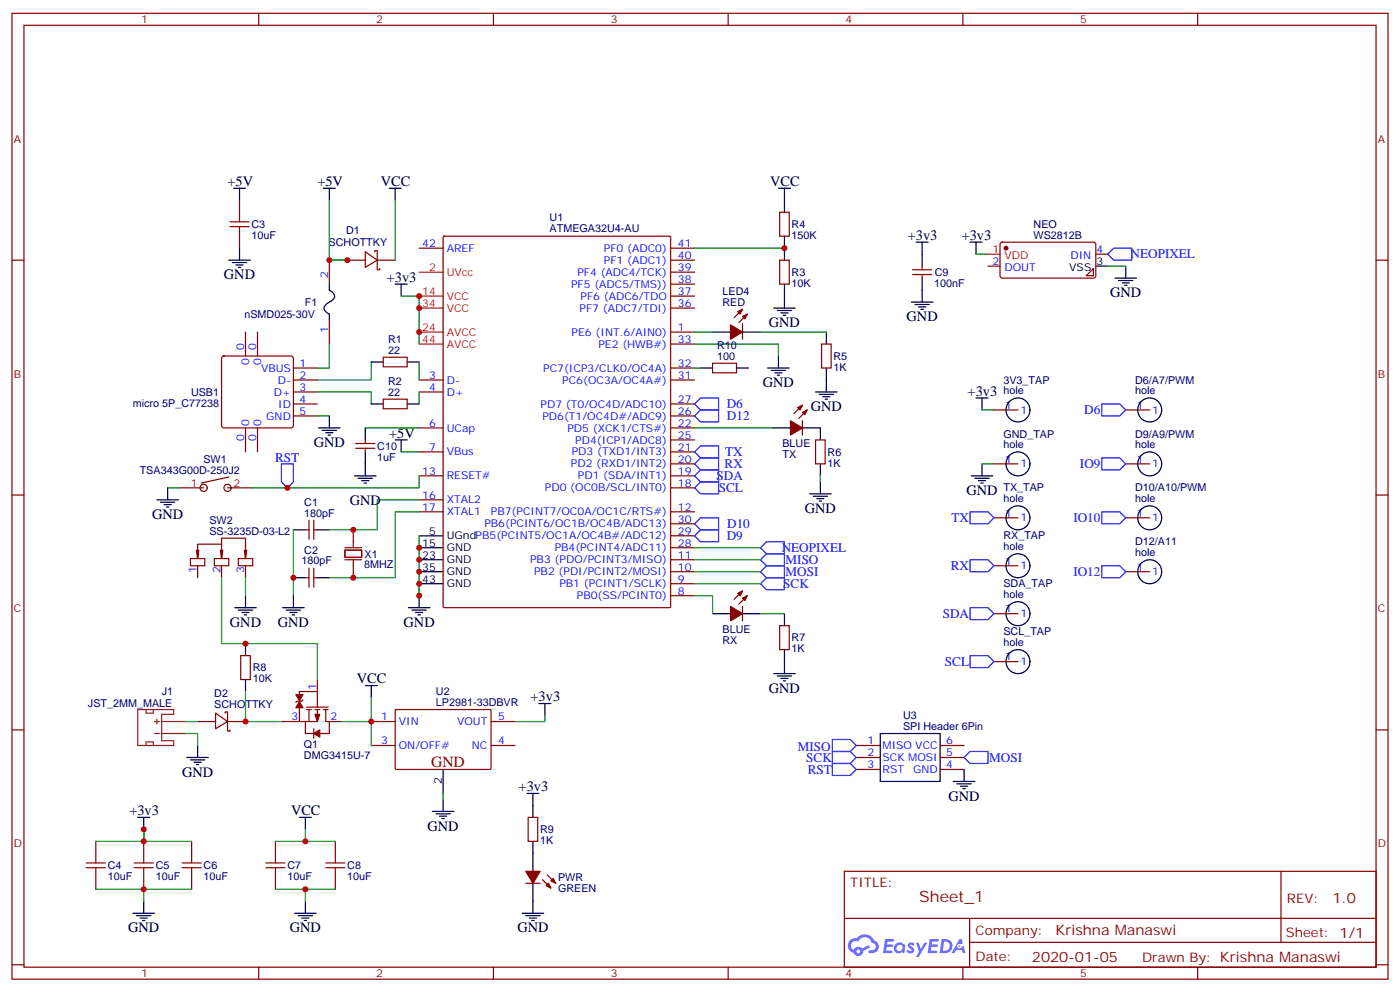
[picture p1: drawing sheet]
<svg xmlns="http://www.w3.org/2000/svg" width="412mm" height="292mm" viewBox="0 0 412 292" stroke-linecap="round" stroke-linejoin="round" font-family="sans-serif">
<g fill="none" stroke="#870000" stroke-width=".35">
<path d="M3.5 3.9h405.4v284.4h-405.4zM7.1 7.4h398.2v277.3h-398.2zM76.2 3.9v3.5M145.3 3.9v3.5M214.5 3.9v3.5M283.6 3.9v3.5M352.8 3.9v3.5M3.5 76.6h3.6M405.3 76.6h3.6M3.5 145.7h3.6M405.3 145.7h3.6M3.5 214.9h3.6"/>
<path d="M405.3 214.9h3.6M248.7 256.5h156.6v28.2h-156.6zM377.3 256.5v20.9M248.7 270.4h156.5M285.6 277.4h119.6M285.6 270.4v14.1M3.5 284h3.6M76.2 284.7v3.6M145.3 284.7v3.6M214.5 284.7v3.6M283.6 284.7v3.6M352.8 284.7v3.6"/>
<path d="M405.3 284h3.6"/>
</g>
<g fill="#5487ff">
<path d="M267.7 277.7a1.22 1.22 0 0 1 1.7 .2l-.4 .6a.47 .47 0 0 0-.3-.4 .47 .47 0 0 0-.5 .2l.1 .2a1.14 1.14 0 0 1 .8 1.8 1.14 1.14 0 0 1-1.9 0l-.2-.2 .5-.6 .7 .5a.29 .29 0 0 0 .3-.3 .29 .29 0 0 0-.2-.3 1.04 1.04 0 0 1-.6-1.7z"/>
<path d="M260.7 276.4h2.4l.3 .2-.2 .5-1.8 .1-.1 .8h1.5l.3 .4-.3 .4h-1.6l-.2 1.1h1.7l.2 .3-.2 .3-2.6 .1z"/>
<path d="M273.8 276.4h2.4l.3 .2-.1 .5-1.8 .1-.2 .8h1.6l.3 .4-.4 .4h-1.6l-.1 1.1h1.7l.2 .3-.2 .3-2.6 .1z"/>
<path d="M282.6 276.4h.7l.3 1.3-.6 .3a.69 .69 0 0 0-1 .3 .69 .69 0 0 0 .4 .9 .69 .69 0 0 0 .9-.6l.5-.2 .6 2.2h-.8l-.2-.9h-1.8l-.5 .9h-.8z"/>
<path d="M269.8 277.5h.8l.6 1.8 1.1-1.8h.9l-2.6 4.2h-.8l.9-1.5z"/>
<path d="M277.4 276.4l-.6 4.2h1.3a2.11 2.11 0 0 0 2.5-2.1 2.11 2.11 0 0 0-2.5-2.1zM278.1 277.2a1.39 1.39 0 0 1 1.7 1.4 1.39 1.39 0 0 1-1.8 1.3h-.3z"/>
<path d="M263.7 278.1a1.54 1.54 0 0 0-.1 2.1 1.54 1.54 0 0 0 2.2 .1l.6 .3 .3-2.3-.2-.3h-.4a1.49 1.49 0 0 0-2.4 .1zM264 279.1a.94 .94 0 0 1 1.8 0 .94 .94 0 0 1-1.8 0z"/>
<path d="M250.4 276.8a2.18 2.18 0 0 0 1.1 3.7 1.44 1.44 0 0 0 1.6 .9 1.44 1.44 0 0 0 1.2-1.4l2-1-.5-.8-1.9 1a1.47 1.47 0 0 0-2.4 .4 1.39 1.39 0 0 1-.7-1.9 1.39 1.39 0 0 1 2-.5 2.12 2.12 0 0 1 2.2-1.3 2.12 2.12 0 0 1 1.9 1.7 1.14 1.14 0 0 1 1.1 1.4 1.14 1.14 0 0 1-1.7 .7 .43 .43 0 0 0-.5 .4 .43 .43 0 0 0 .4 .5 1.98 1.98 0 0 0 2.5-1.2 1.98 1.98 0 0 0-1.2-2.6 3.1 3.1 0 0 0-5.3-.6l-.9 .1zM252.3 280.1a.55 .55 0 0 1 1.1 0 .55 .55 0 0 1-1.1 0z"/>
<circle cx="282.6" cy="278.5" r=".26"/>
</g>
<g fill="none" stroke="#000" stroke-width=".35">
<path d="M68.8 55.4h3.5M70.6 55.4v3.5M95.2 55.4h3.6M97 55.4v3.5M114.7 55.4h3.5M116.4 55.4v3.5M229.3 55.4h3.5M231.1 55.4v7.1M67.4 76.6h6.3M68.4 77.3h4.3M69.5 78h2.1M70.2 78.7h.7"/>
<path d="M70.6 73.1v3.5M231.1 69.5v7.1M97 83.6v1.8l.4 .2a1.56 1.56 0 0 1 .5 2.7l-1.3 .9a1.56 1.56 0 0 0-.5 2.7l.9 .6v1.7M116.4 83.6h3.5M118.2 83.6v3.6M209.9 97.8h5.3M218.7 97.8h5.3M227.9 90.7h6.3M229 91.4h4.2M230 92.1h2.1M230.7 92.8h.7M231.1 83.6v7.1"/>
<path d="M243.4 97.8v3.5M109.4 106.6h3.5M109.4 118.9h3.5M119.9 106.6h3.6M119.9 118.9h3.6M226.1 108.3h6.4M227.2 109h4.2M228.2 109.7h2.2M229 110.5h.7M229.3 104.8v3.5M240.2 115.4h6.4M241.3 116.1h4.2"/>
<path d="M242.4 116.8h2.1M243.1 117.5h.7M243.4 108.3v7.1M93.8 126h6.4M94.9 126.7h4.2M96 127.4h2.1M96.7 128.1h.7M97 122.4v3.6M116.4 129.5h3.5M118.2 129.5v3.5M227.5 126h5.3M236.4 126h5.3v3.5"/>
<path d="M241.7 136.6v3.5M46.2 147.1h6.4M47.3 147.8h4.2M48.3 148.6h2.1M49 149.3h.7M49.4 143.6v3.5M86.4 156h3.6M93.5 156h3.5M123.5 157.7h7M238.5 145.4h6.3M239.5 146.1h4.3M240.6 146.8h2.1"/>
<path d="M241.3 147.5h.7M241.7 141.9v3.5M69.1 178.9h6.4M70.2 179.6h4.2M72.3 175.4v3.5M83.3 178.9h6.3M84.3 179.6h4.2M86.4 170.1h3.6M86.4 175.4v3.5M93.5 170.1h3.5M120.3 178.9h6.3M121.4 179.6h4.2"/>
<path d="M123.5 164.8h7M123.5 161.3h7M123.5 168.3h7M123.5 171.8h7M123.5 175.4v3.5M71.3 180.3h2.1M72 181h.7M72.3 189.5v3.5M85.4 180.3h2.1M86.1 181h.7M122.4 180.3h2.1M123.1 181h.7"/>
<path d="M209.9 180.7h5.3M218.7 180.7h5.3M227.9 198.3h6.3M229 199h4.2M230 199.7h2.1M231.1 180.7v3.5M231.1 191.2v7.1M72.3 200.1v3.5M107.6 201.8h3.5M109.4 201.8v3.6M158.7 207.1h3.6M160.5 207.1v3.5"/>
<path d="M230.7 200.4h.7M127.4 238.9h6.3M128.4 239.6h4.2M130.5 226.5v7.1M130.5 235.3v3.6M40.6 240.6h3.5M42.3 240.6v3.6M88.2 240.6h3.5M90 240.6v3.6M129.5 240.3h2.1M130.2 241h.7M157 251.2v5.3"/>
<path d="M39.2 268.9h6.3M40.2 269.6h4.2M41.3 270.3h2.1M42 271h.7M42.3 265.3v3.6M86.8 268.9h6.3M87.8 269.6h4.3M88.9 270.3h2.1M89.6 271h.7M90 265.3v3.6M157 260v5.3"/>
</g>
<g fill="none" stroke="#870000" stroke-width=".35">
<path d="M70.6 58.9v3.6M70.6 69.5v3.6M97 76.6v7M102.3 76.6h5.3M107.6 74.1l3.5 2.5-3.5 2.1zM110.4 74.1v-.3h.7v2.8M111.1 76.6v2.8h.7v-.3M111.1 76.6h5.3M123.5 73.1h7M130.6 69.7l.3-.2h66.3l.3 .2 .1 108.8-.2 .3-66.5 .1-.3-.2zM197.6 73.1h7M197.6 76.6h7"/>
<path d="M229.7 76.6h2.8v7h-2.8zM229.7 62.5h2.8v7h-2.8zM72.3 97.8v7M75.8 97.8v7M97 94.2v7.1M197.6 97.8h7M197.6 80.1h7M197.6 83.6h7M197.6 87.2h7M197.6 90.7h7M218.7 95.3v4.6M218.7 91.1l-2.4 2.4"/>
<path d="M220.1 92.5l-2.4 2.4M65.5 105l.5-.2h19.7l.5 .2 .2 .5v19.8l-.2 .5-.5 .2h-19.7l-.5-.3-.2-.4v-19.8zM86.4 111.9h7.1M86.4 108.3h7.1M86.4 118.9h7.1M86.4 115.4h7.1M112.9 105.2h7v2.8h-7zM112.9 117.5h7v2.8h-7zM123.5 111.9h7M123.5 115.4h7M197.6 101.3h7M197.6 111.9h7"/>
<path d="M197.6 108.3h7M197.6 118.9h7M236.4 119.3l-2.5 2.4M242 101.3h2.8v7h-2.8zM72.3 126v7M75.8 126v7M86.4 122.4h7.1M123.5 133h7M123.5 126h7M197.6 136.6h7M197.6 133h7M197.6 129.5h7"/>
<path d="M197.6 126h7M197.6 122.4h7M236.4 123.9v4.2M237.8 120.7l-2.5 2.5M240.2 129.5h2.9v7.1h-2.9zM52.9 143.6h7.1M67 143.6h7.1M67.4 140.4l-8.1 1.8M90 156h1M91 153.1v5.7M92.4 153.1v5.7M92.4 156h1.1"/>
<path d="M104.1 156v5.3M123.5 150.7h7M123.5 140.1h7M123.5 147.1h7M197.6 150.7h7M197.6 157.7h7M197.6 154.2h7M197.6 143.6h7M197.6 140.1h7M56.1 164.4h4.2v2.1h-4.2zM57.9 162l.3 2.4M58.2 166.5v3.6"/>
<path d="M63.1 164.4h4.3v2.1h-4.3zM64.9 162l.4 2.4M65.3 160.2h-7.1v4.2l.4-2.4M65.3 166.5v3.6M65.6 162l-.3 2.4v-6h7v6M70.2 164.4h4.2v2.1h-4.2zM72 162l.3 2.4M72.3 166.5v3.6M72.7 162l-.4 2.4M90 170.1h1M91 167.3v5.6M92.4 167.3v5.6"/>
<path d="M92.4 170.1h1.1M101.6 162h4.9v2.1h-4.9zM101.6 164.8h4.9M101.6 161.3h4.9M104.1 164.8v5.3M197.6 175.4h7M197.6 171.8h7M197.6 168.3h7M197.6 164.8h7M197.6 161.3h7M218.7 174l-2.4 2.4M218.7 178.5v4.3"/>
<path d="M220.1 175.4l-2.4 2.4M70.9 193h2.8v7.1h-2.8zM229.7 184.2h2.8v7h-2.8zM58.2 212.4h5.3M63.5 209.9l3.5 2.5-3.5 2.1zM66.3 209.9v-.3h.7v2.8M67 212.4v2.8h.7v-.3M67 212.4h5.3M82.9 212.4h7.1M90.3 208.2h6.4M90.3 208.9h1.4M91 208.9v3.5"/>
<path d="M92.4 214.5v2.8M92.8 208.9h1.4M93.5 208.9v3.5h-3.5v3.5h2.4M93.5 200.1v3.5M93.5 205.4v2.8M95.2 208.9h1.5M96 208.9v3.5h1v3.5h-2.8M97 212.4h3.5M109.4 212.4h7M109.4 219.5h7M116.5 209.1l.3-.2h27.7l.1 .3v17.1l-.3 .2h-27.7l-.2-.3zM144.6 212.4h7.1"/>
<path d="M144.6 219.5h7.1M28.2 247.7v3.5M28.2 258.3v3.5M42.3 247.7v3.5M42.3 258.3v3.5M56.4 247.7v3.5M56.4 258.3v3.5M81.1 247.7v3.5M81.1 258.3v3.5M98.8 247.7v3.5M98.8 258.3v3.5M159.8 259l2.5 2.4"/>
<path d="M161.2 257.6l2.5 2.4M154.9 260h4.2"/>
<circle cx="60" cy="143.6" r="1.06"/>
<circle cx="67" cy="143.6" r="1.06"/>
</g>
<path d="M123.5 80.1h7M123.5 87.2h7M123.5 90.7h7M123.5 97.8h7M123.5 101.3h7" fill="none" stroke="#f00" stroke-width=".35"/>
<g fill="none" stroke="#008700" stroke-width=".35">
<path d="M204.6 73.1h26.5M118.2 87.2h5.3v14.1M204.6 97.8h5.3M224 97.8h19.4M93.5 115.4h15.9v3.5M97 101.3v7h-3.5M109.4 106.6v5.3h-15.9M123.5 106.6v5.3M123.5 115.4v3.5M204.6 101.3h24.7v3.5M93.5 122.4h3.5M118.2 133h5.3"/>
<path d="M204.6 126h22.9M49.4 143.6h3.5M86.4 156v19.4M123.5 140.1v3.5h-49.4M123.5 147.1h-12.4v8.9h-14.1M123.5 150.7h-7.1v19.4h-19.4M123.5 157.7v17.7M65.3 170.1v19.4h28.2v10.6M72.3 170.1v5.3M204.6 175.4h5.3v5.3M224 180.7h7.1M100.5 212.4h8.9v7.1"/>
<path d="M109.4 205.4v7M160.5 210.6v1.8h-8.8M130.5 233.6v1.7M42.3 244.2v3.5h-14.1M42.3 244.2v3.5h14.1M42.3 244.2v3.5M81.1 247.7h17.7M90 244.2v3.5M28.2 261.8h14.1M56.4 261.8h-14.1v3.5M81.1 261.8h17.7M90 261.8v3.5"/>
</g>
<g fill="#870000" stroke="#870000" stroke-width=".35">
<path d="M92.8 210.3h1.4l-.7 2.1z"/>
<path d="M92.4 215.9l1.8-1v2.1z"/>
<path d="M88.2 206.6l1.1 1.8h-2.2z"/>
<path d="M87.1 204.5h2.2l-1.1 1.7z"/>
<path d="M232.8 123.9l3.6 2.1-3.6 2.1z"/>
<path d="M236.4 121.4l1.4-.7-.7 1.4z"/>
<path d="M234.9 120l1.5-.7-.7 1.4z"/>
<path d="M215.2 178.5l3.5 2.2-3.5 2.1z"/>
<path d="M218.7 176.1l1.4-.7-.7 1.4z"/>
<path d="M217.3 174.7l1.4-.7-.7 1.4z"/>
<path d="M154.9 256.5h4.2l-2.1 3.5z"/>
<path d="M161.6 260l.7 1.4-1.4-.7z"/>
<path d="M162.3 259.3l.7-.7 .7 1.4z"/>
<path d="M215.2 95.6l3.5 2.2-3.5 2.1z"/>
<path d="M218.7 93.2l1.4-.7-.7 1.4z"/>
<path d="M217.3 91.8l1.4-.7-.7 1.4z"/>
</g>
<path d="M88.2 204.3v-.7h5.3v1.8M88.2 208.5v3.9M89.3 206.1l-.4 .3h-1.4l-.4 .4" fill="none" stroke="#600" stroke-width=".35"/>
<g fill="none" stroke="#a10000" stroke-width=".35">
<path d="M67.7 66.7h5.7M67.7 65.3h5.7M70.6 62.5v2.8M70.6 66.7v2.8M25.4 255.4h5.6M25.4 254h5.6M28.2 251.2v2.8M28.2 255.4v2.9M39.5 255.4h5.7M39.5 254h5.7M42.3 251.2v2.8M42.3 255.4v2.9"/>
<path d="M53.6 255.4h5.7M53.6 254h5.7M56.4 251.2v2.8M56.4 255.4v2.9M78.3 255.4h5.7M78.3 254h5.7M81.1 251.2v2.8M81.1 255.4v2.9M96 255.4h5.6M96 254h5.6M98.8 251.2v2.8M98.8 255.4v2.9"/>
</g>
<path d="M40.6 208.9h10.6v1.4h-3.6v7.8h3.6v1.4h-10.6zM43 208.9v1h2.2v-1M43 219.5v-1.1h2.2v1.1M45.5 212.4h1.4M45.5 215.9h1.4M46.2 211.7v1.4M47.6 212.4h7.1M47.6 215.9h7.1" fill="none" stroke="#8c2424" stroke-width=".35"/>
<g fill="#8c2424">
<circle cx="44.1" cy="208.9" r=".18"/>
<circle cx="44.1" cy="219.5" r=".18"/>
</g>
<g fill="none" stroke="#000" stroke-width=".35">
<path d="M269.9 71.3h3.5M271.6 71.3v7.1M285.8 71.3h3.5M287.5 71.3v3.5M322.8 78.4h3.5M331.6 78.4v3.5M268.5 88.9h6.3M269.5 89.6h4.3M270.6 90.3h2.1M271.3 91.1h.7M271.6 81.9v7M328.4 81.9h6.4"/>
<path d="M329.5 82.6h4.2M330.6 83.3h2.1M331.3 84h.7M206.4 108.3h3.5M217 108.3h3.5M287.5 117.2h3.5M289.3 117.2v3.5M107.6 126v3.5M107.6 133v7.1M289.3 136.6v3.5M104.4 140.1h6.4M105.5 140.8h4.2"/>
<path d="M106.5 141.5h2.2M107.2 142.2h.7M286.1 140.1h6.4M287.2 140.8h4.2M288.2 141.5h2.1M288.9 142.2h.7M58.2 219.5v3.5M259.3 215.9h17.6v14.1h-17.6zM55 223h6.4M56.1 223.7h4.2M57.1 224.4h2.2M57.9 225.1h.7"/>
<path d="M155.2 233.6h3.5M157 233.6v7M280.8 230h6.4M281.9 230.8h4.2M282.9 231.5h2.1M283.6 232.2h.7M284 226.5v3.5M157 247.7v3.5M153.8 268.9h6.4M154.9 269.6h4.2M155.9 270.3h2.1M156.6 271h.7"/>
<path d="M157 265.3v3.6"/>
<circle cx="299.9" cy="136.6" r="3.5"/>
<circle cx="299.9" cy="120.7" r="3.5"/>
<circle cx="338.7" cy="136.6" r="3.5"/>
<circle cx="338.7" cy="120.7" r="3.5"/>
<circle cx="299.9" cy="152.4" r="3.5"/>
<circle cx="338.7" cy="152.4" r="3.5"/>
<circle cx="299.9" cy="166.5" r="3.5"/>
<circle cx="338.7" cy="168.3" r="3.5"/>
<circle cx="299.9" cy="194.8" r="3.5"/>
<circle cx="299.9" cy="180.7" r="3.5"/>
</g>
<g fill="none" stroke="#008700" stroke-width=".35">
<path d="M97 58.9v17.7h5.3h-5.3M116.4 58.9v17.7M287.5 74.8h3.5M326.3 78.4h5.3M204.6 108.3h1.8M107.6 126h15.9M289.3 120.7h3.5M289.3 136.6h3.5M241.7 140.1v1.8M204.6 164.8h19.4M204.6 168.3h19.4M204.6 171.8h19.4"/>
<path d="M204.6 161.3h19.4M54.7 215.9h3.5v3.6M54.7 212.4h3.5M72.3 203.6v8.8h10.6"/>
</g>
<g fill="none" stroke="#870000" stroke-width=".35">
<path d="M268.8 79.4h5.7M271.6 78.4v1M291 78.4h3.6M294.8 71.5l.5-.2 27.1 .1 .4 .6-.1 9.4-.6 .5-27.1-.1-.4-.6v-9.2zM322.1 79.1v2.1h-2.1zM322.8 74.8h3.5M268.8 80.8h5.7M271.6 80.8v1.1M209.9 106.9h7.1v2.8h-7.1zM104.8 132h5.6M104.8 130.6h5.6M107.6 129.5v1.1"/>
<path d="M107.6 132v1M292.8 120.7h7.1M292.8 136.6h7.1M331.6 120.7h7.1M331.6 136.6h7.1M292.8 152.4h7.1M331.6 152.4h7.1M292.8 166.5h7.1M331.6 168.3h7.1M292.8 180.7h7.1M292.8 194.8h7.1M252.2 219.5h7.1"/>
<path d="M276.9 219.5h7.1M252.2 223h7.1M252.2 226.5h7.1M276.9 223h7.1M276.9 226.5h7.1M155.6 240.6h2.8v7.1h-2.8z"/>
</g>
<g fill="none" stroke="#00f" stroke-width=".35">
<path d="M326.3 74.8l1.8-1.7h5.3v3.5h-5.3zM206.4 117.2h5.3v3.5h-5.3l-1.8-1.8zM324.6 118.9h5.2l1.8 1.8-1.8 1.7h-5.2zM82.9 136.6h3.5v5.3l-1.7 1.7-1.8-1.7zM204.6 136.6l1.8-1.8h5.3v3.5h-5.3zM204.6 133l1.8-1.7h5.3v3.5h-5.3zM204.6 122.4l1.8-1.7h5.3v3.5h-5.3zM324.6 134.8h5.2l1.8 1.8-1.8 1.7h-5.2zM204.6 143.6l1.8-1.7h5.3v3.5h-5.3zM204.6 140.1l1.8-1.8h5.3v3.6h-5.3zM204.6 157.7l1.8-1.7h5.3v3.5h-5.3zM204.6 154.2l1.8-1.8h5.3v3.6h-5.3z"/>
<path d="M285.8 150.7h5.2l1.8 1.7-1.8 1.8h-5.2zM324.6 150.7h5.2l1.8 1.7-1.8 1.8h-5.2zM224 164.8l1.8-1.8h5.3v3.5h-5.3zM224 168.3l1.8-1.8h5.3v3.6h-5.3zM224 171.8l1.8-1.7h5.3v3.5h-5.3zM224 161.3l1.8-1.8h5.3v3.5h-5.3zM285.8 164.8h5.2l1.8 1.7-1.8 1.8h-5.2zM285.8 178.9h5.2l1.8 1.8-1.8 1.7h-5.2zM324.6 166.5h5.2l1.8 1.8-1.8 1.8h-5.2zM285.8 193h5.2l1.8 1.8-1.8 1.7h-5.2zM245.2 217.7h5.3l1.7 1.8-1.7 1.7h-5.3zM245.2 221.2h5.3l1.7 1.8-1.7 1.8h-5.3z"/>
<path d="M245.2 224.8h5.3l1.7 1.7-1.7 1.8h-5.3zM284 223l1.8-1.8h5.2v3.6h-5.2z"/>
</g>
<path d="M291 74.8h3.6" fill="none" stroke="#f00" stroke-width=".35"/>
<circle cx="296.3" cy="73.1" r=".53" fill="#870000" stroke="#870000" stroke-width=".35"/>
<g fill="#c00">
<circle cx="84.7" cy="143.6" r=".88"/>
<circle cx="102.3" cy="76.6" r=".88"/>
<circle cx="109.4" cy="212.4" r=".88"/>
<circle cx="123.5" cy="171.8" r=".88"/>
<circle cx="123.5" cy="161.3" r=".88"/>
<circle cx="123.5" cy="164.8" r=".88"/>
<circle cx="123.5" cy="168.3" r=".88"/>
<circle cx="123.5" cy="175.4" r=".88"/>
<circle cx="123.5" cy="97.8" r=".88"/>
<circle cx="123.5" cy="90.7" r=".88"/>
<circle cx="123.5" cy="87.2" r=".88"/>
<circle cx="231.1" cy="73.1" r=".88"/>
<circle cx="42.3" cy="247.7" r=".88"/>
<circle cx="42.3" cy="244.2" r=".88"/>
<circle cx="42.3" cy="261.8" r=".88"/>
<circle cx="90" cy="261.8" r=".88"/>
<circle cx="90" cy="247.7" r=".88"/>
<circle cx="72.3" cy="212.4" r=".88"/>
<circle cx="72.3" cy="189.5" r=".88"/>
<circle cx="97" cy="76.6" r=".88"/>
<circle cx="104.1" cy="170.1" r=".88"/>
<circle cx="104.1" cy="156" r=".88"/>
<circle cx="86.4" cy="170.1" r=".88"/>
</g>
<g font-size="4.6" fill="#800">
<text x="127" y="225.8">GND</text>
<text x="270.8" y="265.5">Sheet_1</text>
</g>
<g font-size="4.2">
<text x="67" y="54.7">+5V</text>
<text x="93.5" y="54.7">+5V</text>
<text x="112.2" y="54.7">VCC</text>
<text x="226.8" y="54.7">VCC</text>
<text x="267.4" y="70.6">+3v3</text>
<text x="283.3" y="70.6">+3v3</text>
<text x="66" y="82.2">GND</text>
<text x="113.9" y="82.9">+3v3</text>
<text x="327" y="87.5">GND</text>
<text x="267.1" y="94.6">GND</text>
<text x="226.5" y="96.3">GND</text>
<text x="224.7" y="114">GND</text>
<text x="285" y="116.5">+3v3</text>
<text x="238.8" y="121">GND</text>
<text x="92.4" y="131.6">GND</text>
<text x="114.7" y="128.8">+5V</text>
<text x="103" y="148.6">GND</text>
<text x="284.7" y="145.7">GND</text>
<text x="44.8" y="152.8">GND</text>
<text x="237.1" y="151">GND</text>
<text x="67.7" y="184.5">GND</text>
<text x="81.8" y="184.5">GND</text>
<text x="118.9" y="184.5">GND</text>
<text x="105.1" y="201.1">VCC</text>
<text x="226.5" y="203.9">GND</text>
<text x="156.3" y="206.4">+3v3</text>
<text x="53.6" y="228.6">GND</text>
<text x="152.8" y="232.9">+3v3</text>
<text x="38.1" y="239.9">+3v3</text>
<text x="85.7" y="239.9">VCC</text>
<text x="279.4" y="235.7">GND</text>
<text x="125.9" y="244.5">GND</text>
<text x="37.7" y="274.5">GND</text>
<text x="85.4" y="274.5">GND</text>
<text x="152.4" y="274.5">GND</text>
</g>
<g font-size="4.2" fill="#800">
<text x="392.5" y="265.8">1.0</text>
<text x="310.9" y="275.3">Krishna Manaswi</text>
<text x="304" y="283.1">2020-01-05</text>
</g>
<g font-size="3.9" fill="#00f">
<text x="333.1" y="76.1">NEOPIXEL</text>
<text x="214.1" y="120.2">D6</text>
<text x="214.2" y="123.8">D12</text>
<text x="319.4" y="121.9">D6</text>
<text x="81.1" y="136">RST</text>
<text x="213.4" y="137.8">RX</text>
<text x="213.6" y="134.3">TX</text>
<text x="318.1" y="137.8">IO9</text>
<text x="211.1" y="141.4">SDA</text>
<text x="211.7" y="144.9">SCL</text>
<text x="214.2" y="155.4">D10</text>
<text x="280.3" y="153.7">TX</text>
<text x="316.2" y="153.7">IO10</text>
<text x="214.1" y="159">D9</text>
<text x="230.3" y="162.5">NEOPIXEL</text>
<text x="231.4" y="166.1">MISO</text>
<text x="280.1" y="167.9">RX</text>
<text x="230.7" y="173.1">SCK</text>
<text x="231.4" y="169.6">MOSI</text>
<text x="316.2" y="169.5">IO12</text>
<text x="277.7" y="182">SDA</text>
<text x="278.3" y="196.1">SCL</text>
<text x="235" y="221.2">MISO</text>
<text x="237.5" y="224.2">SCK</text>
<text x="237.9" y="227.8">RST</text>
<text x="291.4" y="224.2">MOSI</text>
</g>
<g font-size="3.9" fill="#800">
<text x="250.5" y="261.1">TITLE:</text>
<text x="379.1" y="265.8">REV:</text>
<text x="287.4" y="275.3">Company:</text>
<text x="378.7" y="275.9">Sheet: 1/1</text>
<text x="287.4" y="283">Date:</text>
<text x="336.4" y="283.1">Drawn By: Krishna Manaswi</text>
</g>
<g font-size="3.2" fill="#800">
<text x="41.6" y="6.9">1</text>
<text x="110.8" y="6.9">2</text>
<text x="179.9" y="6.9">3</text>
<text x="249.1" y="6.9">4</text>
<text x="318.2" y="6.9">5</text>
<text x="4.1" y="42">A</text>
<text x="405.9" y="42">A</text>
<text x="4.1" y="111.2">B</text>
<text x="405.9" y="111.2">B</text>
<text x="56.2" y="143.3">1</text>
<text x="68.8" y="143.3">2</text>
<text x="4.1" y="180.3">C</text>
<text x="405.9" y="180.3">C</text>
<text x="4.1" y="249.4">D</text>
<text x="405.9" y="249.4">D</text>
<text x="41.6" y="287.7">1</text>
<text x="110.8" y="287.7">2</text>
<text x="179.9" y="287.7">3</text>
<text x="249.1" y="287.7">4</text>
<text x="318.2" y="287.7">5</text>
</g>
<g font-size="3.2" fill="#000080">
<text x="161.9" y="65">U1</text>
<text x="74.1" y="70.3">10uF</text>
<text x="74.1" y="67.2">C3</text>
<text x="102" y="68.9">D1</text>
<text x="161.9" y="68.3">ATMEGA32U4-AU</text>
<text x="233.2" y="70.3">150K</text>
<text x="233.2" y="67.2">R4</text>
<text x="304.5" y="70.2">WS2812B</text>
<text x="304.5" y="67">NEO</text>
<text x="96.8" y="72.5">SCHOTTKY</text>
<text x="233.2" y="81.3">R3</text>
<text x="275.3" y="81.3">C9</text>
<text x="212.8" y="90">RED</text>
<text x="212.8" y="86.8">LED4</text>
<text x="233.2" y="84.4">10K</text>
<text x="275.2" y="84.4">100nF</text>
<text x="72" y="93.7">nSMD025-30V</text>
<text x="89.8" y="90.1">F1</text>
<text x="114.3" y="100.9">R1</text>
<text x="114.3" y="104.1">22</text>
<text x="211.3" y="105.9">100</text>
<text x="211.3" y="102.8">R10</text>
<text x="245.5" y="105.9">R5</text>
<text x="114.3" y="113.3">R2</text>
<text x="245.5" y="109.2">1K</text>
<text x="295.6" y="112.9">3V3_TAP</text>
<text x="334.4" y="112.9">D6/A7/PWM</text>
<text x="39.1" y="119.7">micro 5P_C77238</text>
<text x="56.3" y="116.5">USB1</text>
<text x="114.3" y="116.5">22</text>
<text x="295.6" y="116.1">hole</text>
<text x="334.4" y="116.1">hole</text>
<text x="230.5" y="131.6">BLUE</text>
<text x="295.6" y="132">hole</text>
<text x="295.6" y="128.8">GND_TAP</text>
<text x="334.4" y="132">hole</text>
<text x="334.4" y="128.8">D9/A9/PWM</text>
<text x="59.9" y="136.3">SW1</text>
<text x="111.1" y="135.6">1uF</text>
<text x="111.1" y="132.4">C10</text>
<text x="230.5" y="134.8">TX</text>
<text x="243.8" y="137.4">1K</text>
<text x="243.8" y="134.2">R6</text>
<text x="41.2" y="139.5">TSA343G00D-250J2</text>
<text x="89.6" y="148.9">C1</text>
<text x="295.6" y="147.8">hole</text>
<text x="295.6" y="144.7">TX_TAP</text>
<text x="334.4" y="147.8">hole</text>
<text x="334.4" y="144.7">D10/A10/PWM</text>
<text x="61.7" y="154.2">SW2</text>
<text x="89.6" y="152.1">180pF</text>
<text x="61.7" y="157.4">SS-3235D-03-L2</text>
<text x="295.6" y="162">hole</text>
<text x="295.6" y="158.8">RX_TAP</text>
<text x="334.4" y="160.5">D12/A11</text>
<text x="88.8" y="165.9">180pF</text>
<text x="89.6" y="163">C2</text>
<text x="107.2" y="167.3">8MHZ</text>
<text x="107.4" y="164.1">X1</text>
<text x="334.4" y="163.7">hole</text>
<text x="295.6" y="172.9">SDA_TAP</text>
<text x="295.6" y="176.1">hole</text>
<text x="212.8" y="186.3">BLUE</text>
<text x="212.8" y="189.5">RX</text>
<text x="233.2" y="188.8">R7</text>
<text x="295.6" y="190.2">hole</text>
<text x="295.6" y="187">SCL_TAP</text>
<text x="74.4" y="197.7">R8</text>
<text x="233.2" y="192.1">1K</text>
<text x="74.4" y="200.8">10K</text>
<text x="25.9" y="208.2">JST_2MM_MALE</text>
<text x="47.6" y="204.7">J1</text>
<text x="63.1" y="208.5">SCHOTTKY</text>
<text x="63.1" y="205.3">D2</text>
<text x="128.4" y="207.8">LP2981-33DBVR</text>
<text x="128.4" y="204.6">U2</text>
<text x="266" y="214.8">SPI Header 6Pin</text>
<text x="266" y="211.6">U3</text>
<text x="89.5" y="220.3">Q1</text>
<text x="89.5" y="223.5">DMG3415U-7</text>
<text x="159.1" y="245.3">R9</text>
<text x="159.1" y="248.5">1K</text>
<text x="31.7" y="255.9">C4</text>
<text x="45.9" y="255.9">C5</text>
<text x="60" y="255.9">C6</text>
<text x="84.7" y="255.9">C7</text>
<text x="102.3" y="255.9">C8</text>
<text x="31.7" y="259.1">10uF</text>
<text x="45.9" y="259.1">10uF</text>
<text x="60" y="259.1">10uF</text>
<text x="84.7" y="259.1">10uF</text>
<text x="102.3" y="259.1">10uF</text>
<text x="164.4" y="262.6">GREEN</text>
<text x="164.4" y="259.4">PWR</text>
</g>
<g font-size="3.2" fill="#00f">
<text x="124.4" y="72.7">42</text>
<text x="131.6" y="74.1">AREF</text>
<text x="177.9" y="74.1">PF0 (ADC0)</text>
<text x="177.9" y="77.6">PF1 (ADC1)</text>
<text x="199.7" y="72.7">41</text>
<text x="199.7" y="76.2">40</text>
<text x="292.4" y="78">2</text>
<text x="315.3" y="76.2">DIN</text>
<text x="323" y="74.5">4</text>
<text x="96.7" y="81.9" transform="rotate(-90 96.7 81.9)">2</text>
<text x="170.1" y="81.2">PF4 (ADC4/TCK)</text>
<text x="199.7" y="79.8">39</text>
<text x="199.7" y="83.3">38</text>
<text x="295.9" y="79.8">DOUT</text>
<text x="168.2" y="84.7">PF5 (ADC5/TMS))</text>
<text x="171" y="88.2">PF6 (ADC6/TDO</text>
<text x="199.7" y="86.8">37</text>
<text x="170.7" y="91.8">PF7 (ADC7/TDI)</text>
<text x="199.7" y="90.3">36</text>
<text x="96.7" y="98" transform="rotate(-90 96.7 98)">1</text>
<text x="168.4" y="98.8">PE6 (INT.6/AIN0)</text>
<text x="199.7" y="100.9">33</text>
<text x="199.7" y="97.4">1</text>
<text x="72" y="103" transform="rotate(-90 72 103)">0</text>
<text x="73.4" y="107.5" transform="rotate(-90 73.4 107.5)">0</text>
<text x="75.5" y="103" transform="rotate(-90 75.5 103)">0</text>
<text x="76.9" y="107.5" transform="rotate(-90 76.9 107.5)">0</text>
<text x="88.2" y="108">1</text>
<text x="176.3" y="102.3">PE2 (HWB#)</text>
<text x="199.7" y="108">32</text>
<text x="76.9" y="109.4">VBUS</text>
<text x="81.8" y="112.9">D-</text>
<text x="88.2" y="111.5">2</text>
<text x="126.4" y="111.5">3</text>
<text x="131.6" y="112.9">D-</text>
<text x="160" y="109.4">PC7(ICP3/CLK0/OC4A)</text>
<text x="165.6" y="112.9">PC6(OC3A/OC4A#)</text>
<text x="199.7" y="111.5">31</text>
<text x="80.7" y="116.5">D+</text>
<text x="81.9" y="120">ID</text>
<text x="88.2" y="115">3</text>
<text x="88.2" y="118.6">4</text>
<text x="126.4" y="115">4</text>
<text x="131.6" y="116.5">D+</text>
<text x="159.2" y="120">PD7 (T0/OC4D/ADC10)</text>
<text x="199.7" y="118.6">27</text>
<text x="73.4" y="125.3" transform="rotate(-90 73.4 125.3)">0</text>
<text x="76.9" y="125.3" transform="rotate(-90 76.9 125.3)">0</text>
<text x="78.4" y="123.5">GND</text>
<text x="88.2" y="122.1">5</text>
<text x="126.4" y="125.6">6</text>
<text x="159.8" y="123.5">PD6(T1/OC4D#/ADC9)</text>
<text x="199.7" y="125.6">22</text>
<text x="199.7" y="122.1">26</text>
<text x="296.1" y="120.3">1</text>
<text x="300.6" y="121.7">1</text>
<text x="334.9" y="120.3">1</text>
<text x="339.4" y="121.7">1</text>
<text x="72" y="129.8" transform="rotate(-90 72 129.8)">0</text>
<text x="75.5" y="129.8" transform="rotate(-90 75.5 129.8)">0</text>
<text x="131.6" y="127">UCap</text>
<text x="167.1" y="127">PD5 (XCK1/CTS#)</text>
<text x="169.5" y="130.6">PD4(ICP1/ADC8)</text>
<text x="199.7" y="129.2">25</text>
<text x="126.4" y="132.7">7</text>
<text x="131.6" y="134.1">VBus</text>
<text x="168.2" y="137.6">PD2 (RXD1/INT2)</text>
<text x="168.4" y="134.1">PD3 (TXD1/INT3)</text>
<text x="199.7" y="136.2">20</text>
<text x="199.7" y="132.7">21</text>
<text x="296.1" y="136.2">1</text>
<text x="300.6" y="137.6">1</text>
<text x="334.9" y="136.2">1</text>
<text x="339.4" y="137.6">1</text>
<text x="124.4" y="139.7">13</text>
<text x="131.6" y="141.1">RESET#</text>
<text x="170.2" y="141.1">PD1 (SDA/INT1)</text>
<text x="199.7" y="143.3">18</text>
<text x="199.7" y="139.7">19</text>
<text x="124.4" y="146.8">16</text>
<text x="131.6" y="148.2">XTAL2</text>
<text x="160.5" y="144.7">PD0 (OC0B/SCL/INT0)</text>
<text x="124.4" y="150.3">17</text>
<text x="131.6" y="151.7">XTAL1</text>
<text x="142.7" y="155.3">PB6(PCINT6/OC1B/OC4B/ADC13)</text>
<text x="144.6" y="151.7">PB7(PCINT7/OC0A/OC1C/RTS#)</text>
<text x="199.7" y="150.3">12</text>
<text x="199.7" y="153.8">30</text>
<text x="296.1" y="152.1">1</text>
<text x="300.6" y="153.5">1</text>
<text x="334.9" y="152.1">1</text>
<text x="339.4" y="153.5">1</text>
<text x="199.7" y="160.9">28</text>
<text x="199.7" y="157.4">29</text>
<text x="156.2" y="165.8">PB3 (PDO/PCINT3/MISO)</text>
<text x="163.4" y="162.3">PB4(PCINT4/ADC11)</text>
<text x="199.7" y="168">10</text>
<text x="199.7" y="164.4">11</text>
<text x="296.1" y="166.2">1</text>
<text x="300.6" y="167.6">1</text>
<text x="334.9" y="168">1</text>
<text x="57.9" y="168.6" transform="rotate(-90 57.9 168.6)">1</text>
<text x="64.9" y="168.6" transform="rotate(-90 64.9 168.6)">2</text>
<text x="72" y="168.6" transform="rotate(-90 72 168.6)">3</text>
<text x="157.3" y="169.4">PB2 (PDI/PCINT2/MOSI)</text>
<text x="164.8" y="172.9">PB1 (PCINT1/SCLK)</text>
<text x="199.7" y="171.5">9</text>
<text x="339.4" y="169.4">1</text>
<text x="169.9" y="176.4">PB0(SS/PCINT0)</text>
<text x="199.7" y="175">8</text>
<text x="296.1" y="180.3">1</text>
<text x="300.6" y="181.7">1</text>
<text x="296.1" y="194.4">1</text>
<text x="300.6" y="195.8">1</text>
<text x="93.1" y="203.2" transform="rotate(-90 93.1 203.2)">1</text>
<text x="85.8" y="212.1">3</text>
<text x="97.4" y="212.1">2</text>
<text x="112.3" y="212.1">1</text>
<text x="117.5" y="213.5">VIN</text>
<text x="134.6" y="213.5">VOUT</text>
<text x="146.8" y="212.1">5</text>
<text x="112.3" y="219.1">3</text>
<text x="117.5" y="220.5">ON/OFF#</text>
<text x="139" y="220.5">NC</text>
<text x="146.8" y="219.1">4</text>
<text x="255.5" y="219.1">1</text>
<text x="260" y="220.5">MISO VCC</text>
<text x="278.7" y="219.1">6</text>
<text x="255.5" y="222.6">2</text>
<text x="255.5" y="226.2">3</text>
<text x="260" y="224">SCK MOSI</text>
<text x="260" y="227.6">RST</text>
<text x="268.9" y="227.6">GND</text>
<text x="278.7" y="226.2">4</text>
<text x="278.7" y="222.6">5</text>
</g>
<g font-size="3.2" fill="#f00">
<text x="292.4" y="74.5">1</text>
<text x="295.9" y="76.2">VDD</text>
<text x="126.4" y="79.8">2</text>
<text x="131.6" y="81.2">UVcc</text>
<text x="124.4" y="86.8">14</text>
<text x="131.6" y="88.2">VCC</text>
<text x="124.4" y="90.3">34</text>
<text x="131.6" y="91.8">VCC</text>
<text x="124.4" y="97.4">24</text>
<text x="124.4" y="100.9">44</text>
<text x="131.6" y="98.8">AVCC</text>
<text x="131.6" y="102.3">AVCC</text>
</g>
<g font-size="3.2">
<text x="323" y="78">3</text>
<text x="315" y="79.8">VSS</text>
<text x="124.4" y="160.9">15</text>
<text x="126.4" y="157.4">5</text>
<text x="131.6" y="158.8">UGndPB5(PCINT5/OC1A/OC4B#/ADC12)</text>
<text x="124.4" y="164.4">23</text>
<text x="124.4" y="168">35</text>
<text x="131.6" y="165.8">GND</text>
<text x="131.6" y="162.3">GND</text>
<text x="124.4" y="171.5">43</text>
<text x="131.6" y="169.4">GND</text>
<text x="131.6" y="172.9">GND</text>
<text x="130.2" y="230.7" transform="rotate(-90 130.2 230.7)">2</text>
</g>
</svg>
